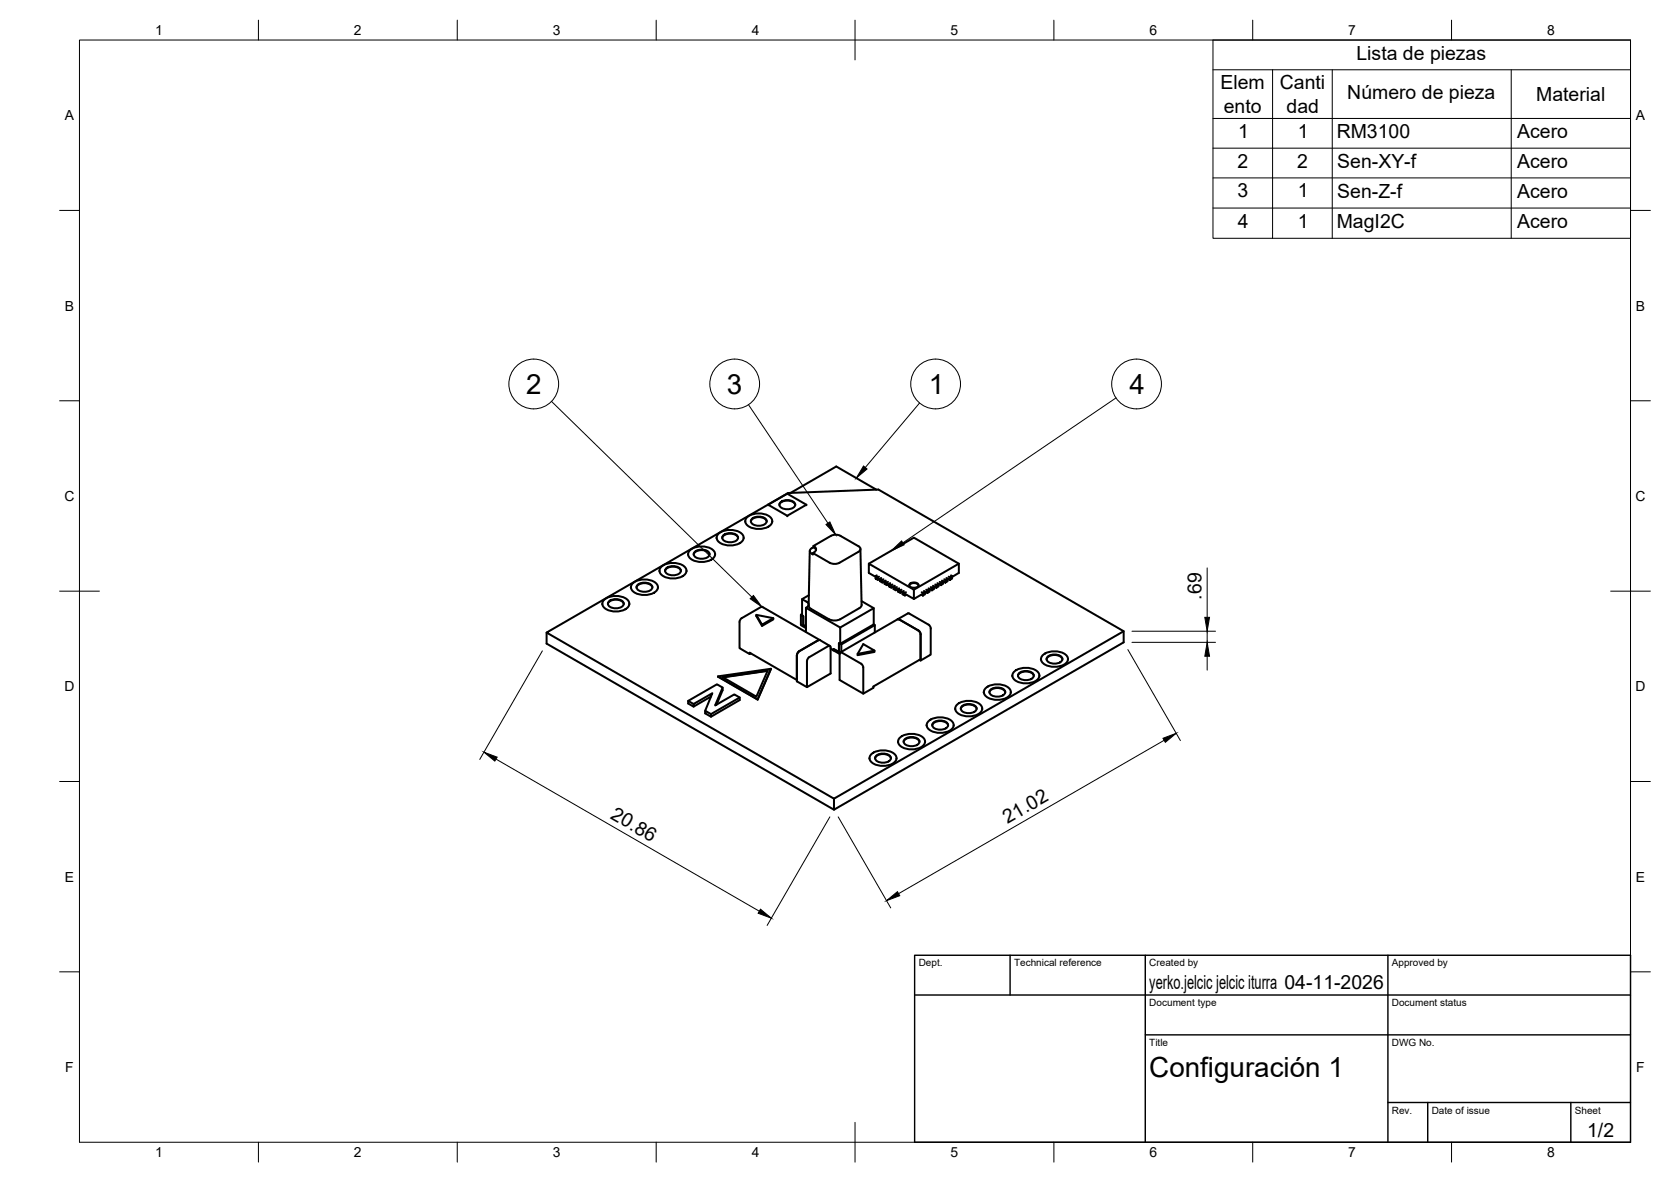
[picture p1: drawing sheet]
<svg xmlns="http://www.w3.org/2000/svg" width="420mm" height="297mm" viewBox="0 0 420 297" stroke-linecap="round" stroke-linejoin="round" font-family="sans-serif">
<!-- layer: Visible -->
<g fill="none" stroke="#000" stroke-width=".51">
<path d="M173 139.3v.1M173.5 138.2a4.7 4.7 0 0 1 6.1 .4 1.67 1.67 0 0 1-1.4 2.3 4.6 4.6 0 0 1-5-1 1.28 1.28 0 0 1 .3-1.7zM174.4 139.3a2.37 2.37 0 0 1 4 0M174.6 138.8a2.63 2.63 0 0 1 3.8 .3 1.63 1.63 0 0 1-2 1.3 1.63 1.63 0 0 1-2-1.3zM179.8 139.3v.1M180.2 135.1v.2M180.7 134.1a4.7 4.7 0 0 1 6.1 .4 1.67 1.67 0 0 1-1.4 2.3 4.6 4.6 0 0 1-5-1 1.28 1.28 0 0 1 .3-1.7zM181.6 135.2a2.37 2.37 0 0 1 4 0M181.8 134.6a2.63 2.63 0 0 1 3.8 .3 1.63 1.63 0 0 1-2 1.4 1.63 1.63 0 0 1-2-1.4zM187 135.1v.2M187.4 131v.1M187.9 129.9a4.7 4.7 0 0 1 6.1 .4 1.67 1.67 0 0 1-1.4 2.3 4.6 4.6 0 0 1-5-1 1.28 1.28 0 0 1 .3-1.7z"/>
<path d="M188.8 131a2.37 2.37 0 0 1 4 0M189 130.5a2.63 2.63 0 0 1 3.8 .3 1.63 1.63 0 0 1-2 1.3 1.63 1.63 0 0 1-2-1.3zM193.1 126.8l4.9 2.8M194.2 131v.1M196 126.9a2.37 2.37 0 0 1 4 0M196.2 126.3a2.63 2.63 0 0 1 3.7 .4 1.63 1.63 0 0 1-1.9 1.3 1.63 1.63 0 0 1-2-1.3zM202.8 127v-.2l-4.8 2.9M202.8 126.8l-4.8-2.7-4.9 2.9M203.6 138.5l-.2 13.9 .5 .6 4.5 2.6M204.1 137.8a.83 .83 0 0 0-.5 .8 .83 .83 0 0 0 .8 .7v-.3a.91 .91 0 0 0 .8-.8 .91 .91 0 0 0-.7-1v.3l.7 .7M204.4 139l4.7 2.6 1 .1 1-.3M204.5 137.5l-.4 .3"/>
<path d="M208.9 134.7l-4.4 2.5M208.9 134.7l.5-.2a2.62 2.62 0 0 1 1.9 .2l4.6 2.6a.74 .74 0 0 1 .5 .7 .74 .74 0 0 1-.5 .7l-4.8 2.7M216.3 138l.3 14M220.3 123l-10-5.8-11.5 6.7M137.4 159v2.7l72.3 41.8M151.4 151.7v.2M152 150.7a4.7 4.7 0 0 1 6.1 .4 1.67 1.67 0 0 1-1.5 2.3 4.6 4.6 0 0 1-5-1 1.28 1.28 0 0 1 .4-1.7zM152.8 151.8a2.37 2.37 0 0 1 4 0M153.1 151.2a2.63 2.63 0 0 1 3.7 .3 1.63 1.63 0 0 1-2 1.4 1.63 1.63 0 0 1-1.9-1.4zM158.2 151.7v.2M158.6 147.6v.1M159.2 146.5a4.7 4.7 0 0 1 6.1 .4 1.67 1.67 0 0 1-1.5 2.3 4.6 4.6 0 0 1-5-1 1.28 1.28 0 0 1 .4-1.7z"/>
<path d="M160 147.6a2.37 2.37 0 0 1 4 0M160.3 147.1a2.63 2.63 0 0 1 3.7 .3 1.63 1.63 0 0 1-2 1.3 1.63 1.63 0 0 1-1.9-1.3zM165.4 147.6v.1M165.8 143.4v.2M166.3 142.4a4.7 4.7 0 0 1 6.1 .4 1.67 1.67 0 0 1-1.4 2.3 4.6 4.6 0 0 1-5-1 1.28 1.28 0 0 1 .3-1.7zM167.2 143.5a2.37 2.37 0 0 1 4 0M167.4 142.9a2.63 2.63 0 0 1 3.8 .3 1.63 1.63 0 0 1-2 1.4 1.63 1.63 0 0 1-2-1.4zM172.6 143.4v.2M185.9 156.3v6.6l2.6 1.5 .3-.2M190.2 154.5l4.2 .8M191.6 157l2.8-1.7v.4l-2.8 1.6zM191.6 157l-1.4-2.5v.3l1.4 2.5"/>
<path d="M191.7 152.5l14.4 8.4M191.7 152.5l-.4 .1-4.8 2.7-.4 .4-.1 .6M201.7 150.6l1.1 .6a.81 .81 0 0 1 .5 .8 .81 .81 0 0 1-.7 .7M201.7 154.3l-.3 .2M202.6 158.8v-6.1l8.7 5v4.1M203.4 149.6l-1.7 1v4.1l.3 .1v2.3l.6 .4-.6-.4v-2.3l-.6-.3v2.6l1.2 .7M208.4 155.6l1.5 .3 1.4-.3M216.6 151.1l3.1 1.7M216.7 152l-.2 .5-.4 .3-4.8 2.8M218.5 141.7l11.3-6.6 11.3 6.6v2.3l-1.7 1M219.7 156.9l-8.4 4.9-.4-.2v2.3l-1.4-.8v.3l-.6-.4M219.7 156.9v-4.1l-8.4 4.9"/>
<path d="M219.7 156.9l.3 .2v1.8M220 157.1l-8.5 4.9-.6-.4v2.3l-1.4-.8v.3l1.6 .9v6.6l6 3.4 2.5-1.4v-.4l11.9-6.8v-6.3M220.2 145l-1.7-1v-2.3l11.3 6.5v2.3l-2-1.1M220.2 144.7l.5 .4v.6l-.5-.3zM220.5 144.6l-.3 .1M221 145.5l.3 .1M221 144.9l-.3 .2M221.1 145.5l-.4 .2M221.3 145.4l.6 .3v.7l-.6-.3zM221.6 145.3l-.3 .1M222.1 146.1l.3 .2M222.1 145.6l-.2 .1"/>
<path d="M222.2 146.2l-.3 .2M222.4 146.1l.6 .3v.7l-.6-.4zM222.7 145.9l-.3 .2M223.3 146.8l.3 .1M223.3 146.2l-.3 .2M223.4 146.8l-.4 .3M223.6 146.7l.5 .4v.6l-.5-.3zM223.8 146.5l-.2 .2M224.4 147.4l.3 .2M224.4 146.9l-.3 .2M224.5 147.5l-.4 .2M224.7 147.4l.6 .3v.6l-.6-.3z"/>
<path d="M225 147.2l-.3 .2M225.5 148.1l.3 .1M225.5 147.5l-.2 .2M225.6 148.1l-.3 .2M225.7 155.6l2.7-1.5 5.1 2.9 .4 .4 .1 .5v6.6l-2.5 1.5M225.7 155.6l-14.4 8.4M225.7 155.6l.4 .1 4.8 2.7M225.8 148l.6 .3v.7l-.6-.3zM226.1 147.9l-.3 .1M226.7 148.7l.2 .2M226.7 148.2l-.3 .1M226.8 148.8l-.4 .2"/>
<path d="M226.9 148.7l.6 .3v.7l-.6-.4zM227.2 148.5l-.3 .2M227.8 148.8l-.3 .2M227.9 149.4l-.4 .3M228.6 147.1a1.45 1.45 0 0 1 2.4 0M228.7 146.8a1.46 1.46 0 0 1 2.3 .2 1.36 1.36 0 0 1-2.4 0zM230.9 158.4l.4 .5 .2 .5M231.5 159.4v6.6l-.3-.2M231.7 149.4l.4 .3M231.8 149.4l-2 1.1M231.8 148.8l.3 .2M232.1 149l.5-.3v.6l-.5 .4z"/>
<path d="M232.3 148.5l.3 .2M232.8 148.8l.4 .2M232.9 148.7l-.3 .2M232.9 148.2l.3 .1M233.2 148.3l.5-.3v.7l-.5 .3zM233.5 147.9l.2 .1M233.9 148.1l.4 .2M234 148.1l-.3 .1M234 147.5l.3 .2M234.3 147.7l.6-.3v.6l-.6 .3zM234.6 147.2l.3 .2M235.1 147.5l.3 .2"/>
<path d="M235.2 147.4l-.3 .2M235.2 146.9l.2 .2M235.4 147.1l.6-.4v.7l-.6 .3zM235.7 146.5l.3 .2M236.2 146.8l.4 .3M236.3 146.8l-.3 .1M236.3 146.2l.3 .2M236.6 146.4l.5-.3v.6l-.5 .4zM236.9 145.9l.2 .2M237.3 146.2l.4 .2M237.4 146.1l-.3 .2M237.4 145.6l.3 .1"/>
<path d="M237.7 145.7l.6-.3v.7l-.6 .3zM238 145.3l.3 .1M238.4 145.5l.4 .2M238.5 145.5l-.2 .1M238.5 144.9l.3 .2M238.8 145.1l.6-.4v.7l-.6 .3zM239.1 144.6l.3 .1M241.1 141.7l-11.3 6.5M282.5 158.6l-72.8 42.1-72.3-41.7 60.8-35.1 22.7-.9 61.6 35.6v2.8l-72.8 42.1v-2.8M173 176.1l1.4 .8M174.4 177.6v-.7l4.7-2.7-1.8 4.4M178.8 175.1l-4.4 2.5-1.4-.8v-.7l7.3-4.1 1.4 .8v.6l-1.5 3.7"/>
<path d="M180.5 170l13.3-1.9-3.3 7.7-10-5.8 10 5.8M181.7 172.8l-1.9 4.5 4.8-2.8 1.4 .8v.6l-7.2 4.2-1.5-.8v-.7l1.5 .9M181.7 170.2l11.3-1.7-2.8 6.6zM186 175.3l-7.2 4.2v.6M188.5 164.4v-.4l11.9 6.9M193 168.6l-11.2 1.6M193.8 168.1l-3.3 7.7M200.4 164.6v6.6l2.5 1.5M206.1 160.9l2.6 1.4M206.1 160.9h-.4l-4.8 2.8-.3 .4-.2 .5M208.3 162.4l-4.8 2.7-.4 .4-.2 .6M208.3 162.4l.4-.1 .1 .4 .1 6.6-6 3.4v-6.6"/>
<path d="M211.1 164.3l.2-.4 .4 .1 4.8 2.8 .4 .4 .2 .5v6.6M211.5 162v1.8M219.9 163.5l-4.3 .8v.3l4.3-.8v-.3l-2.8-1.6-1.5 2.4M240.2 178.1v.1M240.7 177a4.7 4.7 0 0 1 6.1 .4 1.67 1.67 0 0 1-1.4 2.3 4.6 4.6 0 0 1-5-1 1.28 1.28 0 0 1 .3-1.7zM241.6 178.1a2.37 2.37 0 0 1 4 0M241.8 177.6a2.63 2.63 0 0 1 3.8 .3 1.63 1.63 0 0 1-2 1.3 1.63 1.63 0 0 1-2-1.3zM247 178.1v.1M247.4 173.9v.2M247.9 172.9a4.7 4.7 0 0 1 6.1 .4 1.67 1.67 0 0 1-1.4 2.3 4.6 4.6 0 0 1-5-1 1.28 1.28 0 0 1 .3-1.7zM248.8 174a2.37 2.37 0 0 1 4 0M249 173.4a2.63 2.63 0 0 1 3.7 .3 1.63 1.63 0 0 1-1.9 1.4 1.63 1.63 0 0 1-2-1.4z"/>
<path d="M254.1 173.9v.2M254.5 169.8v.1M255.1 168.7a4.7 4.7 0 0 1 6.1 .4 1.67 1.67 0 0 1-1.5 2.3 4.6 4.6 0 0 1-5-1 1.28 1.28 0 0 1 .4-1.7zM255.9 169.8a2.37 2.37 0 0 1 4 0M256.2 169.3a2.63 2.63 0 0 1 3.7 .3 1.63 1.63 0 0 1-2 1.3 1.63 1.63 0 0 1-1.9-1.3zM261.3 169.8v.1M261.7 165.6v.2M262.3 164.6a4.7 4.7 0 0 1 6.1 .4 1.67 1.67 0 0 1-1.5 2.3 4.6 4.6 0 0 1-5-1 1.28 1.28 0 0 1 .4-1.7zM263.1 165.7a2.37 2.37 0 0 1 4 0M263.4 165.1a2.63 2.63 0 0 1 3.7 .3 1.63 1.63 0 0 1-2 1.4 1.63 1.63 0 0 1-1.9-1.4zM268.5 165.6v.2M218.6 190.5v.2"/>
<path d="M219.1 189.5a4.7 4.7 0 0 1 6.1 .4 1.67 1.67 0 0 1-1.4 2.3 4.6 4.6 0 0 1-5-1 1.28 1.28 0 0 1 .3-1.7zM220 190.6a2.37 2.37 0 0 1 4 0M220.2 190a2.63 2.63 0 0 1 3.8 .3 1.63 1.63 0 0 1-2 1.4 1.63 1.63 0 0 1-1.9-1.4zM225.4 190.5v.2M225.8 186.4v.1M226.3 185.3a4.7 4.7 0 0 1 6.1 .4 1.67 1.67 0 0 1-1.4 2.3 4.6 4.6 0 0 1-5-1 1.28 1.28 0 0 1 .3-1.7zM227.2 186.4a2.37 2.37 0 0 1 4 0M227.4 185.9a2.63 2.63 0 0 1 3.8 .3 1.63 1.63 0 0 1-2 1.3 1.63 1.63 0 0 1-2-1.3zM232.6 186.4v.1M233 182.2v.2M233.5 181.2a4.7 4.7 0 0 1 6.1 .4 1.67 1.67 0 0 1-1.4 2.3 4.6 4.6 0 0 1-5-1 1.28 1.28 0 0 1 .3-1.7zM234.4 182.3a2.37 2.37 0 0 1 4 0"/>
<path d="M234.6 181.7a2.63 2.63 0 0 1 3.8 .3 1.63 1.63 0 0 1-2 1.4 1.63 1.63 0 0 1-2-1.4zM239.8 182.2v.2"/>
</g>
<!-- layer: BORDER -->
<g fill="none" stroke="#000" stroke-width=".25">
<path d="M20 10.1h390v276.9h-390zM65 5.1v5M115 5.1v5M165 5.1v5M215 5.1v10M265 5.1v5M315 5.1v5M365 5.1v5M15 52.9h5M410 52.9h5M15 100.7h5M410 100.7h5"/>
<path d="M15 148.6h10M405 148.6h10M15 196.4h5M410 196.4h5M15 244.2h5M410 244.2h5M65 287v5M115 287v5M165 287v5M215 282.1v9.9M265 287v5M315 287v5"/>
<path d="M365 287v5"/>
</g>
<!-- layer: TITLEBLOCK -->
<path d="M230 240.1h180v46.9h-180zM230 250h180M254 240.1v9.9M288 240.1v46.9M349 240.1v46.9M288 260.1h122M349 277.1h61M359 277.1v9.9M395 277.1v9.9" fill="none" stroke="#000" stroke-width=".36"/>
<!-- layer: Parts Lists -->
<path d="M305 10.1h105v49.8h-105zM305 17.5h105M320 17.5v42.4M335 17.5v42.4M380 17.5v42.4M305 29.8h105M305 37.2h105M305 44.7h105M305 52.3h105" fill="none" stroke="#000" stroke-width=".25"/>
<!-- layer: Balloons -->
<g fill="none" stroke="#000" stroke-width=".25">
<circle cx="134.2" cy="96.5" r="6.3"/>
<circle cx="184.7" cy="96.5" r="6.3"/>
<circle cx="235.3" cy="96.5" r="6.3"/>
<circle cx="285.8" cy="96.5" r="6.3"/>
</g>
<!-- layer: 0 -->
<path d="M217.1 117.1l.9 .8-2.7 2.2zM207.7 131.8l1-.6 1.4 3.2zM224.1 138.4l2.6-2.5 .7 1zM189.4 149.6l2.1 2.9-2.9-2z" fill="#000" stroke="#000" stroke-width=".25"/>
<path d="M280.6 100l-53.6 36.4M138.7 100.9l50.3 49.1M188.2 101.7l20 29.8M231.2 101.3l-13.6 16.2" fill="none" stroke="#000" stroke-width=".25"/>
<!-- layer: FD_Dimensions -->
<path d="M284.6 158.6h21M303.5 142.7v12.4M303.5 158.6v2.8M136.4 163.6l-15.8 27.2M283.6 163.2l13.2 22.9M284.6 161.4h21M303.5 164.9v3.5M124.7 190.8l66.2 38.2M292.7 186l-66.8 38.6M208.7 205.3l-15.8 27.3M210.8 205.3l13.2 22.9" fill="none" stroke="#000" stroke-width=".25"/>
<path d="M302.9 155.1h1.2l-.6 3.5zM303.5 161.4l.6 3.5h-1.2zM121.7 189l3.3 1.3-.6 1zM292.4 185.5l3.3-1.2-2.7 2.2zM191.2 228.5l2.8 2.2-3.4-1.2zM222.9 226.3l2.8-2.2 .5 1z" fill="#000" stroke="#000" stroke-width=".25"/>
<g font-size="7">
<text x="132.3" y="99">2</text>
<text x="182.8" y="99">3</text>
<text x="233.6" y="99">1</text>
<text x="284" y="99">4</text>
<text x="289" y="270.6">Configuración 1</text>
</g>
<g font-size="4.9">
<text x="341.1" y="15.1">Lista de piezas</text>
<text x="306.9" y="22.5">Elem</text>
<text x="321.8" y="22.5">Canti</text>
<text x="307.7" y="28.3">ento</text>
<text x="323.5" y="28.3">dad</text>
<text x="338.8" y="24.9">Número de pieza</text>
<text x="386.3" y="25.4">Material</text>
<text x="311.3" y="34.7">1</text>
<text x="326.3" y="34.7">1</text>
<text x="336.1" y="34.8">RM3100</text>
<text x="381.5" y="34.8">Acero</text>
<text x="311.2" y="42.1">2</text>
<text x="326.2" y="42.1">2</text>
<text x="336.3" y="42.3">Sen-XY-f</text>
<text x="381.5" y="42.2">Acero</text>
<text x="311.1" y="49.6">3</text>
<text x="326.3" y="49.6">1</text>
<text x="336.3" y="49.8">Sen-Z-f</text>
<text x="381.5" y="49.7">Acero</text>
<text x="311.2" y="57.2">4</text>
<text x="326.3" y="57.2">1</text>
<text x="336.1" y="57.3">MagI2C</text>
<text x="381.5" y="57.3">Acero</text>
<text x="302.1" y="150.7" transform="rotate(-90 302.1 150.7)">.69</text>
<text x="153.3" y="205.6" transform="rotate(30 153.3 205.6)">20.86</text>
<text x="253.3" y="207.1" transform="rotate(-30 253.3 207.1)">21.02</text>
<text x="289" y="248.5">yerko.jelcic jelcic iturra 04-11-2026</text>
<text x="399.1" y="285.7">1/2</text>
</g>
<g font-size="3.5">
<text x="39" y="8.8">1</text>
<text x="89" y="8.8">2</text>
<text x="139" y="8.8">3</text>
<text x="189" y="8.8">4</text>
<text x="239" y="8.8">5</text>
<text x="289" y="8.8">6</text>
<text x="339" y="8.8">7</text>
<text x="389" y="8.8">8</text>
<text x="16.3" y="30.2">A</text>
<text x="411.3" y="30.2">A</text>
<text x="16.3" y="78">B</text>
<text x="411.3" y="78">B</text>
<text x="16.2" y="125.9">C</text>
<text x="411.2" y="125.9">C</text>
<text x="16.2" y="173.7">D</text>
<text x="411.2" y="173.7">D</text>
<text x="16.3" y="221.6">E</text>
<text x="411.3" y="221.6">E</text>
<text x="16.4" y="269.4">F</text>
<text x="411.4" y="269.4">F</text>
<text x="39" y="290.8">1</text>
<text x="89" y="290.8">2</text>
<text x="139" y="290.8">3</text>
<text x="189" y="290.8">4</text>
<text x="239" y="290.8">5</text>
<text x="289" y="290.8">6</text>
<text x="339" y="290.8">7</text>
<text x="389" y="290.8">8</text>
</g>
<g font-size="2.5">
<text x="231" y="242.9">Dept.</text>
<text x="255" y="242.9">Technical reference</text>
<text x="289" y="242.9">Created by</text>
<text x="350" y="242.9">Approved by</text>
<text x="289" y="252.8">Document type</text>
<text x="350" y="252.8">Document status</text>
<text x="289" y="262.9">Title</text>
<text x="350" y="262.9">DWG No.</text>
<text x="350" y="279.9">Rev.</text>
<text x="360" y="279.9">Date of issue</text>
<text x="396" y="279.9">Sheet</text>
</g>
</svg>
